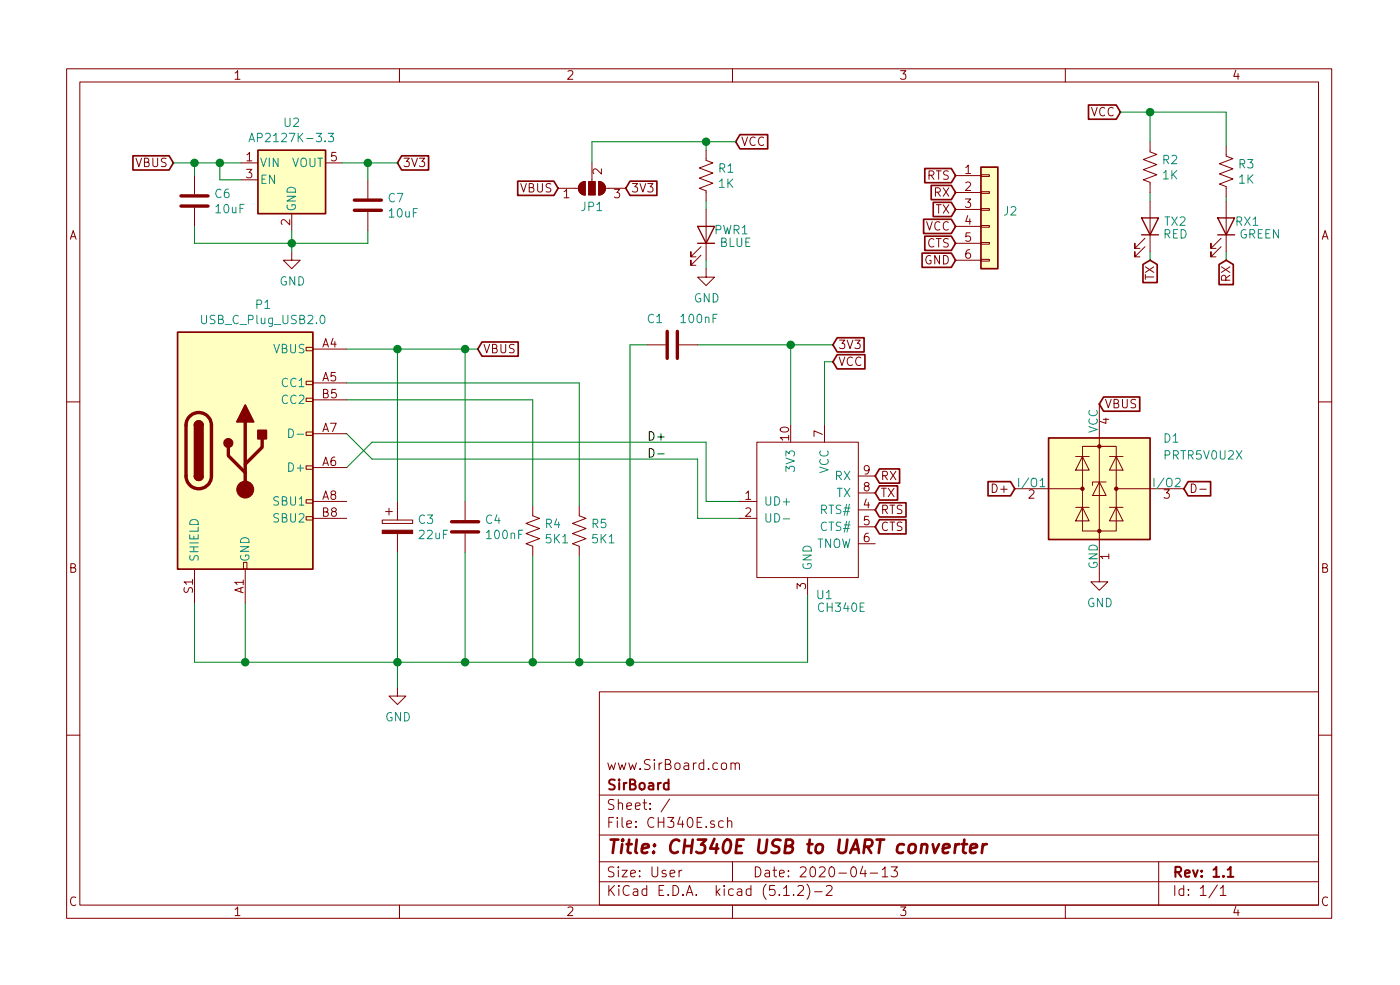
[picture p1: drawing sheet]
<svg xmlns="http://www.w3.org/2000/svg" width="210mm" height="148mm" viewBox="0 0 210 148" stroke-linecap="round" stroke-linejoin="round" font-family="sans-serif">
<g fill="none" stroke="#840000" stroke-width=".15">
<path d="M10 10.3h190v127.5h-190zM12 12.3h186v123.5h-186zM60 10.3v2M110 10.3v2M160 10.3v2M29.2 26.4v2.7M29.2 31.2v2.8M36.2 24.4h2.5M36.2 27h2.5M43.8 37.8v1.3h1.3l-1.3 1.2-1.3-1.2h1.3M43.8 32.1v2.5M48.9 24.4h2.5"/>
<path d="M55.2 27v2.8M55.2 31.8v2.8M83.8 28.3h3.1M87.1 27.6l.4-.3 .4-.1v2.1a1.03 1.03 0 0 1-.9-.6 1.03 1.03 0 0 1 .1-1.1zM88.9 24.4v2.8M89.9 27.2a1.02 1.02 0 0 1 1 1.1 1.02 1.02 0 0 1-1 1zM90.9 28.3h3.1M105.3 38.3l-1.5 1.5v-.7v.7h.7M105.3 37l-1.5 1.5v-.7v.7h.7M106 22.5v1.6l1.1 .3-2.1 .8 2.1 .8-2.1 .7 2.1 .8-2.1 .8 1 .3v1.6M106 31.4v7.7M143.5 26.4h3.8"/>
<path d="M143.5 28.9h3.8M143.5 31.4h3.8M143.5 34h3.8M143.5 36.5h3.8M143.5 39.1h3.8M147.3 38.9h1.3v.3h-1.3zM147.3 36.4h1.3v.2h-1.3zM147.3 33.8h1.3v.3h-1.3zM147.3 31.3h1.3v.3h-1.3zM147.3 28.8h1.3v.2h-1.3zM147.3 26.2h1.3v.3h-1.3zM172 37l-1.6 1.5v-.7v.7h.8"/>
<path d="M172 35.7l-1.6 1.6v-.8v.8h.8M172.7 21.3v1.5l1 .4-2 .7 2 .8-2 .8 2 .7-2 .8 1 .4v1.5M172.7 30.2v7.6M183.4 37l-1.5 1.5v-.7v.7h.7M183.4 35.7l-1.5 1.6v-.8v.8h.7M184.1 21.9v1.5l1.1 .4-2.1 .8 2.1 .7-2.1 .8 2.1 .8-2.1 .7 1 .4v1.5M184.1 30.2v7.6M46 59.8h1v.5h-1zM46 57.2h1v.5h-1zM46 52.1h1v.5h-1zM47 52.4h5.1M47 57.5h5.1"/>
<path d="M97.2 51.8h2.7M102 51.8h2.8M106 40.3v1.3h1.3l-1.3 1.3-1.2-1.3h1.2M10 60.3h2M46 69.9h1v.5h-1zM46 64.8h1v.5h-1zM46 77.5h1v.5h-1zM46 75h1v.5h-1zM47 70.2h5.1M47 65.1h5.1M47 75.2h5.1M47 60h5.1"/>
<path d="M47 77.8h5.1M57.4 78h4.6v.5h-4.6zM57.9 76.8h1M58.4 76.3v1M59.7 75.2v2.8M69.8 75.2v2.8M80 75.9v1.5l1 .4-2 .7 2 .8-2 .8 2 .7-2 .8 1 .4v1.5M87 75.9v1.5l1 .4-2 .7 2 .8-2 .8 2 .7-2 .8 1 .4v1.5M111.1 75.2h2.6M111.1 77.8h2.6M113.7 66.4h15.2v20.3h-15.2zM123.8 63.8v2.6"/>
<path d="M128.9 76.5h2.5M128.9 79.1h2.5M128.9 74h2.5M128.9 71.4h2.5M152.4 73.3h10.2M161.5 76.1h2.1M161.5 68.5h2.1M162.6 67h5v12.7h-5zM162.6 76.1l1 2.1h-2.1zM162.6 68.5l1 2h-2.1zM165.1 72.3l1 2.1h-2zM165.1 60.6v26.7h1.3l-1.3 1.3-1.3-1.3h1.3"/>
<path d="M166.1 72.3h-2v.5M166.6 76.1h2.1M166.6 68.5h2.1M167.6 76.1l1.1 2.1h-2.1zM167.6 68.5l1.1 2h-2.1zM167.6 73.3h10.2M178.9 72.6a.64 .64 0 0 1 .7 .7 .64 .64 0 0 1-.7 .6zM180.2 73.4h1M198 60.3h2M29.2 85.4v5.1M36.6 84.4h.5v1h-.5zM36.8 85.4v5.1"/>
<path d="M59.7 80.1v2.8M69.8 80.1v2.8M121.3 86.7v2.5M128.9 81.6h2.5M10 110.3h2M59.7 103.2v1.3h1.3l-1.3 1.2-1.3-1.2h1.3M90 103.8h108v32h-108zM90 119.3h108M100.6 119.9l-1.3 1.9M109.8 114.6a.38 .38 0 0 1 .6 .1v.8M109.8 114.5v1M110.4 114.7l.2-.2 .4 .1v.9"/>
<path d="M198 110.3h2M60 135.8v2M90 132.3h108M90 129.3h108M90 125.3h108M102 130.6v1M102.4 130.6l-.3 .1-.1 .2M108.6 123.3a.53 .53 0 0 0-.6 0v.7a.53 .53 0 0 0 .6 .1M109.3 123.3a.38 .38 0 0 1 .6 .1v.8M109.3 122.7v1.5M110 129.3v3M110 135.8v2"/>
<path d="M117.7 134.4h.8M119.2 134.3h.1l-.1 .1v-.1v.1M119.8 133l.2-.1h.4l.2 .1 .1 .3-.1 .2-.8 .9h.9M121.2 132.7a1.71 1.71 0 0 1 0 2.3M122.3 133.8h1.2M124.1 133l.2-.1 .5 .1a.37 .37 0 0 1 .1 .5l-.8 .9h.9M129.6 130l-.4 1.1h.9M129.9 130.6v1M130.7 131h1.1M132.5 130.5l.4-.4v1.5M132.5 131.6h.8M133.8 130.1h1l-.5 .6a.39 .39 0 0 1 .5 .2v.4l-.2 .2-.5 .1-.3-.1"/>
<path d="M160 135.8v2M174 129.3v6.5M182.8 132.8l-1.2 1.9M183.3 133.3l.4-.4v1.5M183.3 134.4h.8"/>
</g>
<path d="M184.4 130.5l.4-.4v1.5M184.4 131.6h.8" fill="none" stroke="#840000" stroke-width=".3"/>
<path d="M141.6 127.3l1-.2-.1-.3-.5-.1-.3 .3-.1 .9 .2 .1 .6-.1M143.5 126.7l-.1 1.3M144.1 126.7a.55 .55 0 0 0-.6 .4M144.5 126.7h.7M144.8 126l-.2 1.7 .1 .2 .4 .1M145.7 127.3l1-.2v-.3l-.2-.1-.6 .1-.1 .2-.1 .7 .2 .3 .6-.1M147.6 126.7l-.2 1.3M148.2 126.7a.55 .55 0 0 0-.6 .4" fill="none" stroke="#840000" stroke-width=".41"/>
<g fill="#ffffc2" stroke="#ffffc2" stroke-width=".15">
<path d="M147.3 25.1h2.6v15.2h-2.6z"/>
<path d="M38.7 22.5h10.2v9.6h-10.2z"/>
<path d="M26.7 49.8h20.3v35.6h-20.3z"/>
<path d="M157.5 65.7h15.2v15.3h-15.2z"/>
</g>
<g fill="none" stroke="#840000" stroke-width=".25">
<path d="M163.5 15.8h4.1l.7 1-.7 1.1h-4.1zM20 23.4h5.4l.6 1-.6 1.1h-5.4zM38.7 22.5h10.2v9.6h-10.2zM60.3 23.4h4.1v2.1h-4.1l-.6-1.1zM77.7 27.2h5.5l.6 1.1-.6 1h-5.5zM94.6 27.2h4.1v2.1h-4.1l-.6-1zM111.1 20.2h4.2v2.1h-4.2l-.6-1zM138.5 38h4.4l.6 1.1-.6 1h-4.4zM138.7 32.9h4.2l.6 1.1-.6 1h-4.2zM138.9 25.3h4l.6 1.1-.6 1h-4zM138.9 35.4h4l.6 1.1-.6 1.1h-4zM139.9 27.8h3l.6 1.1-.6 1.1h-3z"/>
<path d="M140.2 30.4h2.7l.6 1-.6 1.1h-2.7zM147.3 25.1h2.6v15.2h-2.6zM171.7 39.7l1-.6 1.1 .6v2.7h-2.1zM183.1 39.7l1-.6 1.1 .6v3h-2.1zM26.7 49.8h20.3v35.6h-20.3zM72.4 51.3h5.4v2.2h-5.4l-.6-1.1zM125.7 53.2h4.2v2.2h-4.2l-.6-1.1zM125.7 50.7h4.1v2.1h-4.1l-.6-1zM165.7 59.6h5.5v2.1h-5.5l-.6-1.1zM29.2 71.4a.63 .63 0 0 0 .6 .7 .63 .63 0 0 0 .7-.7M29.2 63.8a.63 .63 0 0 1 .6-.6 .63 .63 0 0 1 .7 .6M132.1 78h4v2.1h-4l-.7-1z"/>
<path d="M132.1 75.4h4v2.2h-4l-.7-1.1zM132.1 70.4h3v2.1h-3l-.7-1.1zM132.1 72.9h2.7v2.1h-2.7l-.7-1zM148.4 72.3h3.4l.6 1-.6 1.1h-3.4zM157.5 65.7h15.2v15.3h-15.2zM178.4 72.3h3.4v2.1h-3.4l-.6-1.1z"/>
</g>
<path d="M37.4 21.3l.4-1.3 .4 1.3M37.5 20.9h.6M49.3 20h.8l-.4 .5 .3 .1v.5l-.1 .2h-.4l-.2-.2M48.2 47.4l.2-.1a.72 .72 0 0 1 .1 1.3 .68 .68 0 0 1-.3-1.2zM43.4 64.4a.64 .64 0 0 1 .7 .6 .64 .64 0 0 1-.7 .6zM44.6 65.2h1M117.6 77.9h1M156.2 73h.7" fill="none" stroke="#008484" stroke-width=".15"/>
<g fill="none" stroke="#008400" stroke-width=".15">
<path d="M168.3 16.8h15.8v5.1M172.7 16.8v4.5M26 24.4h10.2M29.2 34v2.5h26v-1.9M29.2 24.4v2M33 24.4v2.6h3.2M43.8 34.6v3.2M51.4 24.4h8.3M55.2 24.4v2.6M106 21.3v1.2M106 30.2v1.2M106 39.1v1.2"/>
<path d="M110.5 21.3h-21.6v3.1M172.7 28.9v1.3M172.7 37.8v1.3M184.1 29.5v.7M184.1 37.8v1.3M52.1 52.4h19.7M52.1 57.5h34.9v18.4M59.7 52.4v22.8M69.8 52.4v22.8M97.2 51.8h-2.6v47.6M104.8 51.8h20.3M118.7 51.8v12"/>
<path d="M125.1 54.3h-1.3v9.5M52.1 70.2l3.8-3.8h50.1v8.8h5.1M52.1 65.1l3.8 3.8h48.9v8.9h6.3M52.1 60h27.9v15.9M36.8 90.5v8.9M59.7 82.9v20.3M69.8 82.9v16.5M80 83.5v15.9M87 83.5v15.9M121.3 89.2v10.2h-92.1v-8.9"/>
</g>
<g fill="#008400" stroke="#008400" stroke-width=".25">
<circle cx="33" cy="24.4" r=".51"/>
<circle cx="55.2" cy="24.4" r=".51"/>
<circle cx="29.2" cy="24.4" r=".51"/>
<circle cx="43.8" cy="36.5" r=".51"/>
<circle cx="36.8" cy="99.4" r=".51"/>
<circle cx="59.7" cy="99.4" r=".51"/>
<circle cx="106" cy="21.3" r=".51"/>
<circle cx="118.7" cy="51.8" r=".51"/>
<circle cx="94.6" cy="99.4" r=".51"/>
<circle cx="69.9" cy="52.4" r=".51"/>
<circle cx="69.9" cy="99.4" r=".51"/>
<circle cx="172.7" cy="16.8" r=".51"/>
<circle cx="80" cy="99.4" r=".51"/>
<circle cx="87" cy="99.4" r=".51"/>
<circle cx="59.7" cy="52.4" r=".51"/>
</g>
<path d="M27.2 30.9h4M27.2 29.4h4M53.2 31.6h4.1M53.2 30h4.1M100.2 49.7v4.1M101.7 49.7v4.1M28.4 62.6a1.9 1.9 0 0 1 2.1-.6 1.9 1.9 0 0 1 1.2 1.8v7.6a1.9 1.9 0 0 1-1.9 1.9 1.9 1.9 0 0 1-1.9-1.9v-7.6a1.74 1.74 0 0 1 .5-1.2zM34.3 67.1v1.3l2.5 2.5M36.8 63.3v10.2M39.4 65.8v1.3l-2.6 2.6M67.8 79.8h4.1M67.8 78.3h4.1" fill="none" stroke="#840000" stroke-width=".51"/>
<g fill="#840000" stroke="#840000" stroke-width=".15">
<path d="M57.4 79.6h4.6v.5h-4.6z"/>
<path d="M87.1 27.6l.4-.3 .4-.1v2.1a1.03 1.03 0 0 1-.9-.6 1.03 1.03 0 0 1 .1-1.1z"/>
<path d="M89.9 27.2a1.02 1.02 0 0 1 1 1.1 1.02 1.02 0 0 1-1 1z"/>
<path d="M88.4 27.2h1v2.1h-1z"/>
<circle cx="36.8" cy="73.5" r="1.27"/>
<circle cx="162.6" cy="73.3" r=".25"/>
<circle cx="165.1" cy="79.7" r=".25"/>
<circle cx="165.1" cy="67" r=".25"/>
<circle cx="167.6" cy="73.3" r=".25"/>
</g>
<path d="M97.5 67.3a.64 .64 0 0 1 .7 .7 .64 .64 0 0 1-.7 .6zM98.8 68.1h.9" fill="none" stroke="#000" stroke-width=".15"/>
<g fill="#840000" stroke="#840000" stroke-width=".25">
<path d="M29.2 71.4h1.3a.63 .63 0 0 1-.7 .7 .63 .63 0 0 1-.6-.7z"/>
<path d="M29.4 63.4a.63 .63 0 0 1 .7-.2 .63 .63 0 0 1 .4 .6h-1.3z"/>
<path d="M29.2 63.8h1.3v7.6h-1.3z"/>
<path d="M38.7 64.6h1.3v1.2h-1.3z"/>
<path d="M36.8 60.8l1.3 2.5h-2.5z"/>
<circle cx="34.3" cy="66.5" r=".63"/>
</g>
<path d="M104.8 34h2.5l-1.3 2.5zM104.8 36.5h2.5M171.4 32.7h2.6l-1.3 2.5zM171.4 35.2h2.6M182.9 32.7h2.5l-1.3 2.5zM182.9 35.2h2.5" fill="none" stroke="#840000" stroke-width=".2"/>
<text font-size="2.8" fill="#840000" x="91" y="128.1">Title: CH340E USB to UART converter</text>
<g font-size="2.1" fill="#840000">
<text x="91" y="118.6">SirBoard</text>
<text x="91" y="115.6">www.SirBoard.com</text>
<text x="91" y="124.2">File: CH340E.sch</text>
<text x="91" y="121.6">Sheet: /</text>
<text x="91" y="131.7">Size: User</text>
<text x="113" y="131.7">Date: 2020-04-13</text>
<text x="176" y="131.7">Rev: 1.1</text>
<text x="91" y="134.5">KiCad E.D.A. kicad (5.1.2)-2</text>
<text x="176" y="134.5">Id: 1/1</text>
</g>
<g font-size="1.8" fill="#840000">
<text x="35" y="11.9">1</text>
<text x="85" y="11.9">2</text>
<text x="135" y="11.9">3</text>
<text x="185" y="11.9">4</text>
<text x="163.8" y="17.5">VCC</text>
<text x="111.3" y="21.9">VCC</text>
<text x="20.4" y="25.1">VBUS</text>
<text x="37" y="24.2">1</text>
<text x="37" y="26.8">3</text>
<text x="49.7" y="24.2">5</text>
<text x="60.5" y="25.1">3V3</text>
<text x="78.2" y="28.9">VBUS</text>
<text x="84.6" y="29.8">1</text>
<text x="90.4" y="26.2" transform="rotate(-90 90.4 26.2)">2</text>
<text x="92.2" y="29.8">3</text>
<text x="94.7" y="28.9">3V3</text>
<text x="139.2" y="27">RTS</text>
<text x="140.3" y="29.5">RX</text>
<text x="144.9" y="26.1">1</text>
<text x="144.9" y="28.7">2</text>
<text x="10.4" y="36">A</text>
<text x="43.6" y="33.8" transform="rotate(-90 43.6 33.8)">2</text>
<text x="139" y="34.6">VCC</text>
<text x="140.5" y="32.1">TX</text>
<text x="144.9" y="31.2">3</text>
<text x="144.9" y="33.7">4</text>
<text x="198.4" y="36">A</text>
<text x="138.8" y="39.7">GND</text>
<text x="139.2" y="37.1">CTS</text>
<text x="144.9" y="36.3">5</text>
<text x="144.9" y="38.8">6</text>
<text x="173.4" y="42.1" transform="rotate(-90 173.4 42.1)">TX</text>
<text x="184.8" y="42.3" transform="rotate(-90 184.8 42.3)">RX</text>
<text x="48.4" y="52.2">A4</text>
<text x="72.5" y="53">VBUS</text>
<text x="125.9" y="52.4">3V3</text>
<text x="48.4" y="57.2">A5</text>
<text x="48.4" y="59.8">B5</text>
<text x="125.9" y="54.9">VCC</text>
<text x="48.4" y="64.9">A7</text>
<text x="123.6" y="65.6" transform="rotate(-90 123.6 65.6)">7</text>
<text x="165.9" y="61.3">VBUS</text>
<text x="166.6" y="63.7" transform="rotate(-90 166.6 63.7)">4</text>
<text x="48.4" y="69.9">A6</text>
<text x="118.5" y="66.1" transform="rotate(-90 118.5 66.1)">10</text>
<text x="129.7" y="71.2">9</text>
<text x="48.4" y="75">A8</text>
<text x="48.4" y="77.6">B8</text>
<text x="111.9" y="75">1</text>
<text x="111.9" y="77.6">2</text>
<text x="129.7" y="76.3">4</text>
<text x="129.7" y="73.7">8</text>
<text x="132.2" y="77.2">RTS</text>
<text x="132.2" y="72.1">RX</text>
<text x="132.2" y="74.6">TX</text>
<text x="149.3" y="74">D+</text>
<text x="154.5" y="74.8">2</text>
<text x="174.8" y="74.8">3</text>
<text x="129.7" y="78.8">5</text>
<text x="129.7" y="81.4">6</text>
<text x="132.2" y="79.7">CTS</text>
<text x="166.6" y="84" transform="rotate(-90 166.6 84)">1</text>
<text x="10.4" y="85.9">B</text>
<text x="29" y="89" transform="rotate(-90 29 89)">S1</text>
<text x="36.6" y="89.1" transform="rotate(-90 36.6 89.1)">A1</text>
<text x="121.1" y="88.4" transform="rotate(-90 121.1 88.4)">3</text>
<text x="198.4" y="85.9">B</text>
<text x="10.4" y="136">C</text>
<text x="35" y="137.5">1</text>
<text x="85" y="137.5">2</text>
<text x="135" y="137.5">3</text>
<text x="185" y="137.5">4</text>
<text x="198.4" y="136">C</text>
</g>
<g font-size="1.8" fill="#008484">
<text x="38.5" y="21.3">AP2127K-3.3</text>
<text x="42.7" y="19.1">U2</text>
<text x="32.3" y="29.7">C6</text>
<text x="39" y="25.1">VIN</text>
<text x="39" y="27.6">EN</text>
<text x="43.7" y="25.1">VOUT</text>
<text x="107.9" y="25.9">R1</text>
<text x="107.9" y="28.2">1K</text>
<text x="174.6" y="24.6">R2</text>
<text x="174.6" y="26.9">1K</text>
<text x="186.1" y="25.3">R3</text>
<text x="186.1" y="27.6">1K</text>
<text x="32.5" y="32">10uF</text>
<text x="44.4" y="31.8" transform="rotate(-90 44.4 31.8)">GND</text>
<text x="58.3" y="30.4">C7</text>
<text x="58.5" y="32.7">10uF</text>
<text x="87.3" y="31.7">JP1</text>
<text x="107.3" y="35.2">PWR1</text>
<text x="150.8" y="32.3">J2</text>
<text x="174.7" y="35.8">RED</text>
<text x="174.9" y="33.9">TX2</text>
<text x="185.6" y="33.9">RX1</text>
<text x="186.1" y="35.8">GREEN</text>
<text x="108.1" y="37.1">BLUE</text>
<text x="38.5" y="46.4">P1</text>
<text x="42" y="42.9">GND</text>
<text x="104.2" y="45.4">GND</text>
<text x="30.5" y="48.7">USB_C_Plug_USB2.0</text>
<text x="41.1" y="53">VBUS</text>
<text x="97.3" y="48.5">C1</text>
<text x="102.4" y="48.5">100nF</text>
<text x="42.4" y="58.1">CC1</text>
<text x="42.4" y="60.6">CC2</text>
<text x="164.9" y="65" transform="rotate(-90 164.9 65)">VCC</text>
<text x="43.7" y="70.8">D+</text>
<text x="119.4" y="70.5" transform="rotate(-90 119.4 70.5)">3V3</text>
<text x="124.5" y="71.1" transform="rotate(-90 124.5 71.1)">VCC</text>
<text x="174.8" y="66.4">D1</text>
<text x="175" y="69">PRTR5V0U2X</text>
<text x="41.2" y="75.9">SBU1</text>
<text x="114.7" y="75.9">UD+</text>
<text x="123.4" y="77.2">RTS#</text>
<text x="125.4" y="72.1">RX</text>
<text x="125.6" y="74.6">TX</text>
<text x="153.3" y="73.1">I/O1</text>
<text x="173.6" y="73.1">I/O2</text>
<text x="41.2" y="78.4">SBU2</text>
<text x="62.9" y="78.6">C3</text>
<text x="63" y="80.9">22uF</text>
<text x="72.9" y="78.6">C4</text>
<text x="73.2" y="80.9">100nF</text>
<text x="81.9" y="79.3">R4</text>
<text x="82" y="81.5">5K1</text>
<text x="88.9" y="79.3">R5</text>
<text x="89" y="81.5">5K1</text>
<text x="114.7" y="78.4">UD-</text>
<text x="122.5" y="82.2">TNOW</text>
<text x="123.4" y="79.7">CTS#</text>
<text x="29.8" y="84.4" transform="rotate(-90 29.8 84.4)">SHIELD</text>
<text x="37.5" y="84.4" transform="rotate(-90 37.5 84.4)">GND</text>
<text x="121.9" y="85.7" transform="rotate(-90 121.9 85.7)">GND</text>
<text x="122.7" y="89.9">U1</text>
<text x="164.9" y="85.5" transform="rotate(-90 164.9 85.5)">GND</text>
<text x="123" y="91.8">CH340E</text>
<text x="163.2" y="91.1">GND</text>
<text x="57.8" y="108.3">GND</text>
</g>
<text font-size="1.8" x="97.2" y="66.1">D+</text>
</svg>
